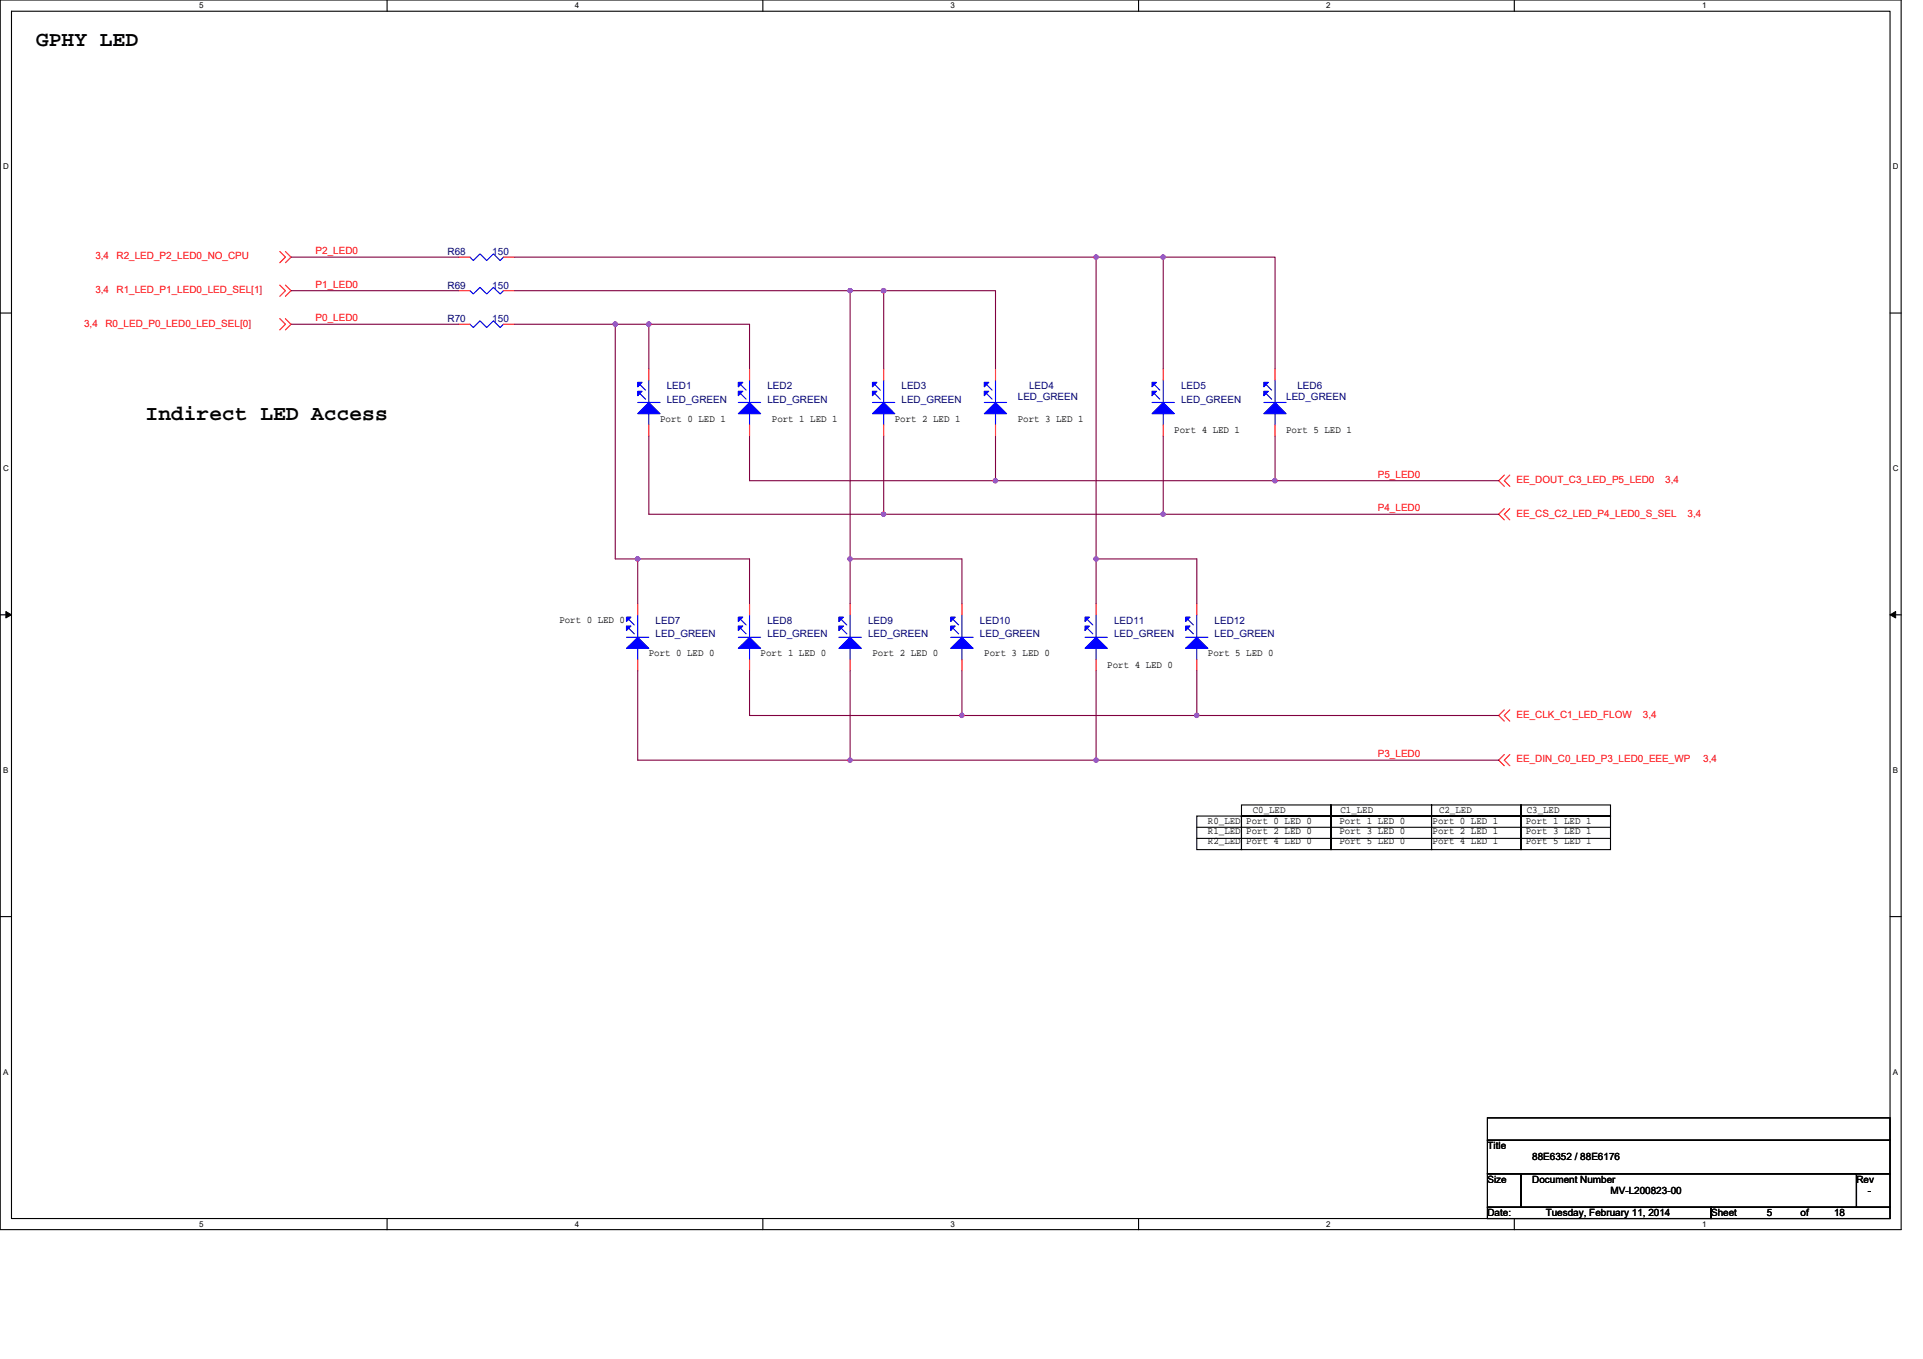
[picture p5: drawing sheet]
<svg xmlns="http://www.w3.org/2000/svg" width="297mm" height="210mm" viewBox="0 0 297 210" stroke-linecap="round" stroke-linejoin="round" font-family="sans-serif">
<path d="M0 0h293.7v190h-293.7zM1.8 1.7h290.1v186.6h-290.1z" fill="none" stroke="#000" stroke-width=".17"/>
<g fill="#fff">
<path d="M30.8 .2h.6v1.4h-.6z"/>
<path d="M30.8 188.5h.6v1.3h-.6z"/>
</g>
<path d="M59.8 0v1.7M59.8 188.3v1.7" fill="none" stroke="#000" stroke-width=".17"/>
<g fill="#fff">
<path d="M88.8 .2h.6v1.4h-.6z"/>
<path d="M88.8 188.5h.6v1.3h-.6z"/>
</g>
<path d="M117.8 0v1.7M117.8 188.3v1.7" fill="none" stroke="#000" stroke-width=".17"/>
<g fill="#fff">
<path d="M146.8 .2h.7v1.4h-.7z"/>
<path d="M146.8 188.5h.7v1.3h-.7z"/>
</g>
<path d="M175.9 0v1.7M175.9 188.3v1.7" fill="none" stroke="#000" stroke-width=".17"/>
<g fill="#fff">
<path d="M204.9 .2h.6v1.4h-.6z"/>
<path d="M204.9 188.5h.6v1.3h-.6z"/>
</g>
<path d="M233.9 0v1.7M233.9 188.3v1.7" fill="none" stroke="#000" stroke-width=".17"/>
<g fill="#fff">
<path d="M262.9 .2h.7v1.4h-.7z"/>
<path d="M262.9 188.5h.7v1.3h-.7z"/>
<path d="M.5 25h.8v1.4h-.8z"/>
<path d="M292.4 25h.8v1.4h-.8z"/>
<path d="M.5 71.7h.8v1.3h-.8z"/>
<path d="M292.4 71.7h.8v1.3h-.8z"/>
</g>
<path d="M0 48.4h1.8M291.9 48.4h1.8" fill="none" stroke="#000" stroke-width=".17"/>
<g fill="#fff">
<path d="M.5 118.3h.8v1.4h-.8z"/>
<path d="M292.4 118.3h.8v1.4h-.8z"/>
</g>
<path d="M0 95h1.8M291.9 95h1.8" fill="none" stroke="#000" stroke-width=".17"/>
<path d="M.9 94.5l.9 .5-.9 .5zM291.9 95l.9-.5v1z" fill="#000" stroke="#000" stroke-width=".15"/>
<g fill="#fff">
<path d="M.5 164.9h.8v1.4h-.8z"/>
<path d="M292.4 164.9h.8v1.4h-.8z"/>
</g>
<g fill="none" stroke="#000" stroke-width=".17">
<path d="M184.9 126.1h6.9v5.2h-6.9zM184.9 127.8h63.9M184.9 129.5h63.9M191.8 126.1h13.8v5.2h-13.8zM191.8 124.4h13.8v1.7h-13.8zM205.6 126.1h15.5v5.2h-15.5zM205.6 124.4h15.5v1.7h-15.5zM221.1 126.1h13.8v5.2h-13.8zM221.1 124.4h13.8v1.7h-13.8zM234.9 126.1h13.9v5.2h-13.9zM234.9 124.4h13.9v1.7h-13.9zM0 141.6h1.8"/>
<path d="M291.9 141.6h1.8M229.8 172.7h62.1v3.5h-62.1zM229.8 176.2h62.1v5.2h-62.1zM229.8 181.4h5.1v5.1h-5.1zM229.8 186.5h34.5v1.8h-34.5zM234.9 181.4h51.9v5.1h-51.9zM264.3 186.5h27.6v1.8h-27.6zM286.8 181.4h5.1v5.1h-5.1z"/>
</g>
<g fill="none" stroke="#f00" stroke-width=".17">
<path d="M43.2 38.9l.9 .8-.9 .9M44.1 38.9l.9 .8-.9 .9M70.9 39.7h1.7M77.8 39.7h1.7M43.2 49.2l.9 .9-.9 .9M43.2 44l.9 .9-.9 .9M44.1 49.2l.9 .9-.9 .9M44.1 44l.9 .9-.9 .9M70.9 50.1h1.7M70.9 44.9h1.7M77.8 50.1h1.7M77.8 44.9h1.7"/>
<path d="M100.2 57v1.7M115.8 57v1.7M136.5 57v1.7M153.8 57v1.7M179.7 57v1.7M197 57v1.7M100.2 65.6v1.8M115.8 65.6v1.8M136.5 65.6v1.8M153.8 65.6v1.8M179.7 65.6v1.8M197 65.6v1.8"/>
<path d="M232.4 78.6l-.9 .9 .9 .8M232.4 73.4l-.9 .9 .9 .8M233.2 78.6l-.8 .9 .8 .8M233.2 73.4l-.8 .9 .8 .8M98.5 93.3v1.7M115.8 93.3v1.7M131.3 93.3v1.7M148.6 93.3v1.7M169.3 93.3v1.7M184.9 93.3v1.7M98.5 101.9v1.7M115.8 101.9v1.7"/>
<path d="M131.3 101.9v1.7M148.6 101.9v1.7M169.3 101.9v1.7M184.9 101.9v1.7M232.4 109.7l-.9 .9 .9 .8M232.4 116.6l-.9 .9 .9 .8M233.2 109.7l-.8 .9 .8 .8M233.2 116.6l-.8 .9 .8 .8"/>
</g>
<g fill="none" stroke="#00f" stroke-width=".17">
<path d="M72.6 39.7l.5 .6 1-1.1 1.1 1.1 1-1.1 1.1 1.1 .5-.6M72.6 50.1l.5 .5 1-1 1.1 1 1-1 1.1 1 .5-.5M72.6 44.9l.5 .5 1-1 1.1 1 1-1 1.1 1 .5-.5M98.8 59.4l.9 .9M100.2 58.7v3.5M114.4 59.4l.8 .9M115.8 58.7v3.5M135.1 59.4l.9 .9M136.5 58.7v3.5M152.4 59.4l.8 .9M153.8 58.7v3.5M178.3 59.4l.9 .9"/>
<path d="M179.7 58.7v3.5M195.6 59.4l.8 .9M197 58.7v3.5M98.5 62.2h3.5M98.8 60.8l.9 .9M100.2 63.9v1.7M114 62.2h3.5M114.4 60.8l.8 .9M115.8 63.9v1.7M134.8 62.2h3.4M135.1 60.8l.9 .9M136.5 63.9v1.7"/>
<path d="M152 62.2h3.5M152.4 60.8l.8 .9M153.8 63.9v1.7M177.9 62.2h3.5M178.3 60.8l.9 .9M179.7 63.9v1.7M195.2 62.2h3.5M195.6 60.8l.8 .9M197 63.9v1.7M96.8 98.5h3.4M97.1 97.1l.9 .8M97.1 95.7l.9 .9"/>
<path d="M98.5 95v3.5M114 98.5h3.5M114.4 97.1l.8 .8M114.4 95.7l.8 .9M115.8 95v3.5M129.6 98.5h3.5M129.9 97.1l.9 .8M129.9 95.7l.9 .9M131.3 95v3.5M146.9 98.5h3.4M147.2 97.1l.9 .8M147.2 95.7l.9 .9"/>
<path d="M148.6 95v3.5M167.6 98.5h3.4M167.9 97.1l.9 .8M167.9 95.7l.9 .9M169.3 95v3.5M183.1 98.5h3.5M183.5 97.1l.8 .8M183.5 95.7l.8 .9M184.9 95v3.5M98.5 100.2v1.7M115.8 100.2v1.7M131.3 100.2v1.7"/>
<path d="M148.6 100.2v1.7M169.3 100.2v1.7M184.9 100.2v1.7"/>
</g>
<g fill="#00f" stroke="#00f" stroke-width=".17">
<path d="M129.6 100.2l1.7-1.7 1.8 1.7z" fill-rule="evenodd"/>
<path d="M129.6 96.7h.7l-.7 .7z" fill-rule="evenodd"/>
<path d="M129.6 95.4h.7l-.7 .6z" fill-rule="evenodd"/>
<path d="M96.8 100.2l1.7-1.7 1.7 1.7z" fill-rule="evenodd"/>
<path d="M96.8 96.7h.7l-.7 .7z" fill-rule="evenodd"/>
<path d="M96.8 95.4h.7l-.7 .6z" fill-rule="evenodd"/>
<path d="M146.9 100.2l1.7-1.7 1.7 1.7z" fill-rule="evenodd"/>
<path d="M146.9 96.7h.6l-.6 .7z" fill-rule="evenodd"/>
<path d="M146.9 95.4h.6l-.6 .6z" fill-rule="evenodd"/>
<path d="M114 100.2l1.8-1.7 1.7 1.7z" fill-rule="evenodd"/>
<path d="M114 96.7h.7l-.7 .7z" fill-rule="evenodd"/>
<path d="M114 95.4h.7l-.7 .6z" fill-rule="evenodd"/>
<path d="M153.8 62.2l1.7 1.7h-3.5z" fill-rule="evenodd"/>
<path d="M152 60.5h.7l-.7 .7z" fill-rule="evenodd"/>
<path d="M152 59.1h.7l-.7 .7z" fill-rule="evenodd"/>
<path d="M100.2 62.2l1.8 1.7h-3.5z" fill-rule="evenodd"/>
<path d="M98.5 60.5h.7l-.7 .7z" fill-rule="evenodd"/>
<path d="M98.5 59.1h.7l-.7 .7z" fill-rule="evenodd"/>
<path d="M115.8 62.2l1.7 1.7h-3.5z" fill-rule="evenodd"/>
<path d="M114 60.5h.7l-.7 .7z" fill-rule="evenodd"/>
<path d="M114 59.1h.7l-.7 .7z" fill-rule="evenodd"/>
<path d="M169.3 98.5l1.7 1.7h-3.4z" fill-rule="evenodd"/>
<path d="M167.6 96.7h.7l-.7 .7z" fill-rule="evenodd"/>
<path d="M167.6 95.4h.7l-.7 .6z" fill-rule="evenodd"/>
<path d="M136.5 62.2l1.7 1.7h-3.4z" fill-rule="evenodd"/>
<path d="M134.8 60.5h.7l-.7 .7z" fill-rule="evenodd"/>
<path d="M134.8 59.1h.7l-.7 .7z" fill-rule="evenodd"/>
<path d="M179.7 62.2l1.7 1.7h-3.5z" fill-rule="evenodd"/>
<path d="M177.9 60.5h.7l-.7 .7z" fill-rule="evenodd"/>
<path d="M177.9 59.1h.7l-.7 .7z" fill-rule="evenodd"/>
<path d="M183.1 100.2l1.8-1.7 1.7 1.7z" fill-rule="evenodd"/>
<path d="M183.1 96.7h.7l-.7 .7z" fill-rule="evenodd"/>
<path d="M183.1 95.4h.7l-.7 .6z" fill-rule="evenodd"/>
<path d="M197 62.2l1.7 1.7h-3.5z" fill-rule="evenodd"/>
<path d="M195.2 60.5h.7l-.7 .7z" fill-rule="evenodd"/>
<path d="M195.2 59.1h.7l-.7 .7z" fill-rule="evenodd"/>
</g>
<g fill="none" stroke="#800040" stroke-width=".17">
<path d="M45 39.7h25.9M79.5 39.7h89.8M169.3 39.7v46.7M169.3 39.7h10.4v17.3M179.7 39.7h17.3v17.3M45 44.9h25.9M45 50.1h25.9M79.5 50.1h15.5M79.5 44.9h51.8M95 50.1h5.2M95 50.1v36.3h3.5M100.2 50.1v6.9"/>
<path d="M100.2 50.1h15.6v6.9M131.3 44.9v41.5M131.3 44.9h5.2M136.5 44.9h17.3v12.1M136.5 44.9v12.1M100.2 67.4v12.1h36.3M115.8 67.4v6.9h38M136.5 79.5h43.2M136.5 67.4v12.1M153.8 67.4v6.9M153.8 74.3h43.2M179.7 79.5h51.8"/>
<path d="M179.7 67.4v12.1M197 74.3h34.5M197 67.4v6.9M98.5 86.4v6.9M98.5 86.4h17.3v6.9M131.3 86.4v6.9M131.3 86.4h17.3v6.9M169.3 86.4h15.6v6.9M169.3 86.4v6.9M98.5 103.6v13.9h32.8M115.8 103.6v7h32.8M131.3 117.5h38"/>
<path d="M131.3 103.6v13.9M148.6 110.6h36.3M148.6 103.6v7M169.3 103.6v13.9M169.3 117.5h62.2M184.9 103.6v7M184.9 110.6h46.6"/>
</g>
<g fill="#f0f" stroke="#f0f" stroke-width=".17">
<circle cx="131.3" cy="86.4" r=".34"/>
<circle cx="98.5" cy="86.4" r=".34"/>
<circle cx="184.8" cy="110.5" r=".34"/>
<circle cx="148.6" cy="110.5" r=".34"/>
<circle cx="136.5" cy="44.9" r=".33"/>
<circle cx="95" cy="50.1" r=".34"/>
<circle cx="100.2" cy="50.1" r=".34"/>
<circle cx="169.3" cy="39.7" r=".34"/>
<circle cx="179.7" cy="39.7" r=".34"/>
<circle cx="169.3" cy="117.5" r=".34"/>
<circle cx="131.3" cy="117.5" r=".34"/>
<circle cx="169.3" cy="86.4" r=".34"/>
<circle cx="136.5" cy="79.4" r=".33"/>
<circle cx="196.9" cy="74.3" r=".34"/>
<circle cx="153.8" cy="74.3" r=".34"/>
<circle cx="131.3" cy="44.9" r=".33"/>
<circle cx="179.7" cy="79.4" r=".33"/>
</g>
<g font-size="3.3">
<text x="5.6" y="7.1">GPHY LED</text>
<text x="22.5" y="64.9">Indirect LED Access</text>
</g>
<g font-size="1.5" fill="#f00">
<text x="14.7" y="40.1">3,4</text>
<text x="18" y="40.1">R2_LED_P2_LED0_NO_CPU</text>
<text x="48.7" y="39.3">P2_LED0</text>
<text x="14.7" y="45.3">3,4</text>
<text x="18" y="45.3">R1_LED_P1_LED0_LED_SEL[1]</text>
<text x="48.7" y="44.5">P1_LED0</text>
<text x="13" y="50.5">3,4</text>
<text x="16.3" y="50.5">R0_LED_P0_LED0_LED_SEL[0]</text>
<text x="48.7" y="49.7">P0_LED0</text>
<text x="212.8" y="73.8">P5_LED0</text>
<text x="234.2" y="74.6">EE_DOUT_C3_LED_P5_LED0</text>
<text x="257.2" y="74.6">3,4</text>
<text x="212.8" y="79">P4_LED0</text>
<text x="234.2" y="79.8">EE_CS_C2_LED_P4_LED0_S_SEL</text>
<text x="260.7" y="79.8">3,4</text>
<text x="234.2" y="110.9">EE_CLK_C1_LED_FLOW</text>
<text x="253.8" y="110.9">3,4</text>
<text x="212.8" y="117">P3_LED0</text>
<text x="234.2" y="117.8">EE_DIN_C0_LED_P3_LED0_EEE_WP</text>
<text x="263.1" y="117.8">3,4</text>
</g>
<g font-size="1.5" fill="#000080">
<text x="69.1" y="39.4">R68</text>
<text x="76" y="39.4">150</text>
<text x="69.1" y="44.6">R69</text>
<text x="76" y="44.6">150</text>
<text x="69.1" y="49.8">R70</text>
<text x="76" y="49.8">150</text>
<text x="103" y="60.1">LED1</text>
<text x="103" y="62.2">LED_GREEN</text>
<text x="118.5" y="60.1">LED2</text>
<text x="118.5" y="62.2">LED_GREEN</text>
<text x="139.3" y="60.1">LED3</text>
<text x="139.3" y="62.2">LED_GREEN</text>
<text x="157.2" y="61.8">LED_GREEN</text>
<text x="159" y="60.1">LED4</text>
<text x="182.4" y="60.1">LED5</text>
<text x="182.4" y="62.2">LED_GREEN</text>
<text x="198.7" y="61.8">LED_GREEN</text>
<text x="200.4" y="60.1">LED6</text>
<text x="101.3" y="96.4">LED7</text>
<text x="101.3" y="98.5">LED_GREEN</text>
<text x="118.5" y="96.4">LED8</text>
<text x="118.5" y="98.5">LED_GREEN</text>
<text x="134.1" y="96.4">LED9</text>
<text x="134.1" y="98.5">LED_GREEN</text>
<text x="151.4" y="96.4">LED10</text>
<text x="151.4" y="98.5">LED_GREEN</text>
<text x="172.1" y="96.4">LED11</text>
<text x="172.1" y="98.5">LED_GREEN</text>
<text x="187.6" y="96.4">LED12</text>
<text x="187.6" y="98.5">LED_GREEN</text>
</g>
<g font-size="1.5">
<text x="102" y="65.2">Port 0 LED 1</text>
<text x="119.2" y="65.2">Port 1 LED 1</text>
<text x="138.2" y="65.2">Port 2 LED 1</text>
<text x="157.2" y="65.2">Port 3 LED 1</text>
<text x="181.4" y="66.9">Port 4 LED 1</text>
<text x="198.7" y="66.9">Port 5 LED 1</text>
<text x="86.4" y="96.2">Port 0 LED 0</text>
<text x="100.2" y="101.4">Port 0 LED 0</text>
<text x="117.5" y="101.4">Port 1 LED 0</text>
<text x="134.8" y="101.4">Port 2 LED 0</text>
<text x="152" y="101.4">Port 3 LED 0</text>
<text x="186.6" y="101.4">Port 5 LED 0</text>
<text x="171" y="103.1">Port 4 LED 0</text>
<text x="193.5" y="125.6">C0_LED</text>
<text x="207" y="125.6">C1_LED</text>
<text x="222.3" y="125.6">C2_LED</text>
<text x="235.8" y="125.6">C3_LED</text>
<text x="186.6" y="127.3">R0_LED Port 0 LED 0</text>
<text x="186.6" y="128.9">R1_LED Port 2 LED 0</text>
<text x="186.6" y="130.4">R2_LED Port 4 LED 0</text>
<text x="206.9" y="127.3">Port 1 LED 0</text>
<text x="206.9" y="128.9">Port 3 LED 0</text>
<text x="206.9" y="130.4">Port 5 LED 0</text>
<text x="221.3" y="127.3">Port 0 LED 1</text>
<text x="221.3" y="128.9">Port 2 LED 1</text>
<text x="221.3" y="130.4">Port 4 LED 1</text>
<text x="235.7" y="127.3">Port 1 LED 1</text>
<text x="235.7" y="128.9">Port 3 LED 1</text>
<text x="235.7" y="130.4">Port 5 LED 1</text>
<text x="229.8" y="177.6">Title</text>
<text x="236.7" y="179.3">88E6352 / 88E6176</text>
<text x="229.8" y="182.8">Size</text>
<text x="236.7" y="182.8">Document Number</text>
<text x="248.8" y="184.5">MV-L200823-00</text>
<text x="286.8" y="182.8">Rev</text>
<text x="288.5" y="184.5">-</text>
<text x="229.8" y="187.9">Date:</text>
<text x="238.8" y="187.9">Tuesday, February 11, 2014</text>
<text x="264.3" y="187.9">Sheet</text>
<text x="272.9" y="187.9">5</text>
<text x="278.1" y="187.9">of</text>
<text x="283.3" y="187.9">18</text>
</g>
<g font-size="1.2">
<text x="30.8" y="1.3">5</text>
<text x="88.8" y="1.3">4</text>
<text x="146.8" y="1.3">3</text>
<text x="204.9" y="1.3">2</text>
<text x="262.9" y="1.3">1</text>
<text x=".5" y="26.1">D</text>
<text x="292.4" y="26.1">D</text>
<text x=".5" y="72.8">C</text>
<text x="292.4" y="72.8">C</text>
<text x=".5" y="119.4">B</text>
<text x="292.4" y="119.4">B</text>
<text x=".5" y="166">A</text>
<text x="292.4" y="166">A</text>
<text x="30.8" y="189.6">5</text>
<text x="88.8" y="189.6">4</text>
<text x="146.8" y="189.6">3</text>
<text x="204.9" y="189.6">2</text>
<text x="262.9" y="189.6">1</text>
</g>
</svg>
